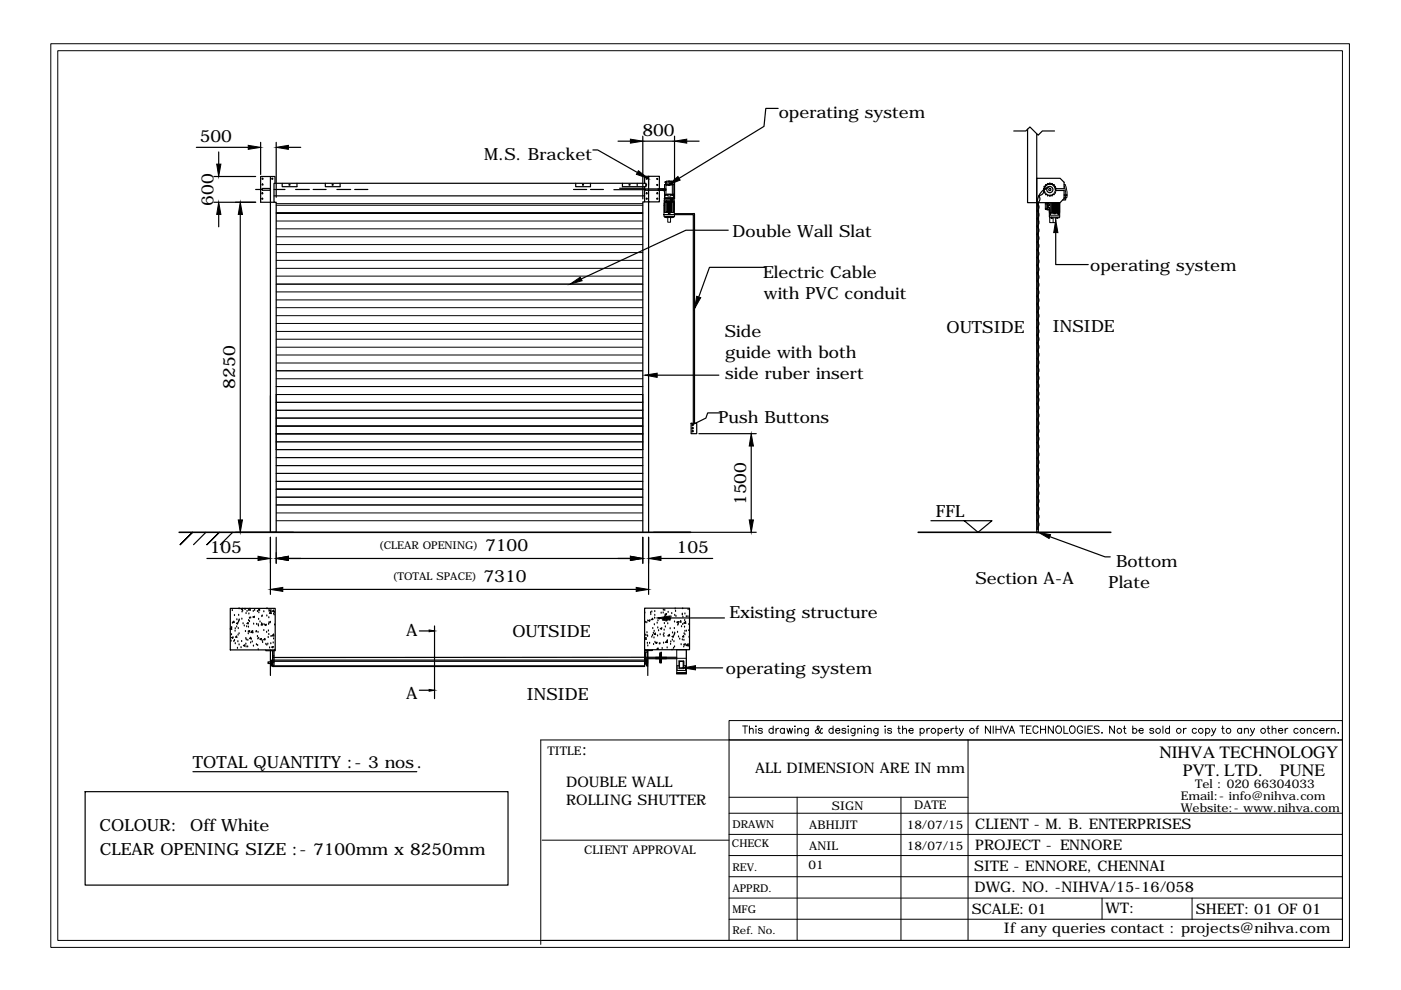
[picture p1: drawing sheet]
<svg xmlns="http://www.w3.org/2000/svg" width="297mm" height="210mm" viewBox="0 0 297 210" stroke-linecap="round" stroke-linejoin="round" font-family="sans-serif">
<!-- layer: 0 -->
<g fill="none" stroke="#000" stroke-width=".25">
<path d="M41.6 31.2h11M45.4 37.4h8.8M46.4 32.2v2.6M55.3 30.2v6.8M55.6 40h1.7v.3h-1.7zM57.3 37.4v75.5h1.3v-70h-.5v-4h78.9v.7h-5v-.7M58.3 38.9v-1.5h-3v5.5h2.8M58.6 30.2v11.6M59.8 38.9v.7h3.2v-.7M61.1 31.2h2.7M69 38.9v.7h3.1v-.7M122.1 38.9v.7h3.1v-.7"/>
<path d="M125.7 31.8h1l8.4 4.8M131 29.9h2.7M131.4 39.9h5.3M135.1 38.9v.5M136.3 28.9v13.3M136.3 29.9h6.7M136.7 38.9v-1.5h.8v1.9M136.7 39.6v3.2M137 39.1l.1 .1-.1 .1M143 28.9v13.3M145.6 29.9h2.6M165 23h-2.6l-.4 3.8-18 11"/>
<path d="M214.9 27.8h2.6l.9-.9 1.7 1.8 .9-.9h2.6M217.9 27.4v15.6h1.9v-14.6M221.3 40h.1M221.4 39.5l.1 .3-.2 .1M221.7 39.2v.3h-.2M221.8 39.2h-.1M222.1 38.9l-.1 .3-.3-.1M222.1 38.9h.1M222.2 38.9l.2 .2 .2-.3 .2 .3 .3-.2M222.2 39.6l-.4 .4-.5 .2a1.04 1.04 0 0 1-1 1.2M222.6 39.5a3.7 3.7 0 0 0-2.7 3.5v69.2M223.1 38.9l.1 .3 .2-.1"/>
<path d="M223.5 39.2h.1M223.5 39.2v.3h.3M223.8 39.6l-.1 .2 .2 .1M223.9 40l-.2 .2 .2 .2M45.4 42.9h8.8M46.4 45.5v2.6M50.9 45.5v64.7M54.2 40.2h1.4M58.1 40.2h2.3M58.1 41.5h78.6M62.7 40.2h2.9M66.4 40.2h2.7"/>
<path d="M71.4 40.2h3M75.2 40.2h2.8M121.6 40.2h2.8M125.2 40.2h2.7M130.1 40.2h6.6M139.5 40h1.7v.3h-1.7M140.6 40.1l.5 .1zM140.6 40h-3.9v.3h3.9M140.6 40.2v.3M143 45.3h4.1M143 45.5h3.9M146.8 45.5l.2 .1v44.1"/>
<path d="M147.1 45.3l.1 .1v44.3M154.4 48.8h-9l-22.2 10.3M162.2 56.7h-11.8l-2.3 6.3M219.8 43v69.9h.3v-69.9M219.9 48a1.07 1.07 0 0 1 0 1.7 1.07 1.07 0 0 1 0 1.6 1.04 1.04 0 0 1 0 1.6 1.07 1.07 0 0 1 0 1.7M219.9 54.6a1.04 1.04 0 0 1 0 1.6M219.9 56.3a1.04 1.04 0 0 1 0 1.6M219.9 57.9a1.04 1.04 0 0 1 0 1.6M219.9 59.6a1.04 1.04 0 0 1 0 1.6M219.9 44.7a1.04 1.04 0 0 1 0 1.6M219.9 46.4a1.04 1.04 0 0 1 0 1.6M219.9 43.1h.1"/>
<path d="M220 43v.7M220.2 43.7v3.3M220.3 41.5a1.04 1.04 0 0 1-.4 1.6 1.02 1.02 0 0 1 0 1.6M221.2 40l.2 .2-.2 .2M221.3 40.5l.2 .1-.1 .2M221.3 40.4v.1M221.5 40.9l.2 .1v.3l.3-.1 .1 .3M222.1 41.5h.1M223 41.5l-.2-.1-.2 .2-.2-.2-.2 .1M223 41.5h.1M223.4 41.3l-.2-.1-.1 .3M223.5 41.2v.1"/>
<path d="M223.8 40.9l-.3 .1v.2M223.8 40.9h.1M223.8 40.2a1.21 1.21 0 0 0-1.2-1.2 1.21 1.21 0 0 0-1.2 1.2M223.8 40.4h1.8v1.7l-.8 .9h-5M223.8 49.3v6.8h6.9M223.9 40.5l-.2 .1 .1 .2M223.9 40h1.7v-1.3l-.8-.9h-5v5.2M139.3 79.5h13.1M219.9 61.2a1.04 1.04 0 0 1 0 1.6 1.07 1.07 0 0 1 0 1.7M219.9 64.5a1.04 1.04 0 0 1 0 1.6M219.9 66.1a1.04 1.04 0 0 1 0 1.7M219.9 67.8a1.04 1.04 0 0 1 0 1.6 1.07 1.07 0 0 1 0 1.7 1.07 1.07 0 0 1 0 1.6 1.07 1.07 0 0 1 0 1.7"/>
<path d="M219.9 74.4a1.04 1.04 0 0 1 0 1.6M219.9 76a1.04 1.04 0 0 1 0 1.7M219.9 77.7a1.04 1.04 0 0 1 0 1.6M219.9 79.3a1.04 1.04 0 0 1 0 1.7 1.07 1.07 0 0 1 0 1.6 1.07 1.07 0 0 1 0 1.7M57.3 83.9v29M58.6 83.7v11.6M136.3 83.7v11.6M146.5 89.7h1.2v2.2h-1.2zM148.2 91.9h12.1M152.7 87.5h-2.7l-.3 1.1-2.8 1.4M159.3 94.6v15.6M219.9 84a1.04 1.04 0 0 1 0 1.6 1.07 1.07 0 0 1 0 1.6 1.07 1.07 0 0 1 0 1.7 1.07 1.07 0 0 1 0 1.6"/>
<path d="M219.9 90.6a1.04 1.04 0 0 1 0 1.6M219.9 92.2a1.04 1.04 0 0 1 0 1.6M219.9 93.9a1.04 1.04 0 0 1 0 1.6 1.07 1.07 0 0 1 0 1.6 1.07 1.07 0 0 1 0 1.7 1.07 1.07 0 0 1 0 1.6M38.2 115.5l2.6-2.6-2.6 2.6M43.7 112.9l-2.7 2.6M43.9 115.5l2.6-2.6-2.6 2.6M43.9 118.4h10.8M49.3 112.9l-2.6 2.6M49.9 112.9h12.3M57.3 113.9v12.1M58.6 113.9v5.5M61.1 118.4h72.6"/>
<path d="M136.3 112.9v-70.1h3.5v-5.4h-2.3v75.5M136.3 113.9v5.5M137.5 113.9v12.1M138.6 112.9h21.7M140.1 118.4h11M197.4 110.4h12.9l-2.9 2.5-3-2.5M219.8 112.2h.3M219.9 100.5a1.04 1.04 0 0 1 0 1.6M219.9 102.1a1.04 1.04 0 0 1 0 1.6M219.9 103.8a1.04 1.04 0 0 1 0 1.6M219.9 105.4a1.04 1.04 0 0 1 0 1.6 1.07 1.07 0 0 1 0 1.7 1.07 1.07 0 0 1 0 1.6 1.07 1.07 0 0 1 0 1.7M222.6 113.8l11.7 4.3h1.1"/>
<path d="M48.8 129h9.5v8.8h-9.5zM48.8 133.3l.3-.2v.3h-.3M49 135.9h.1M49.1 134.6h.1M49.1 133.1h.1M49.2 129.5h.1M49.3 132.1h.1M49.4 132l.2-.3v.3zM49.4 135l-.1 .3-.2-.1 .3-.1M49.6 136h.1M49.7 135.8h.1M49.7 130.5h.1"/>
<path d="M49.8 133.8h.1M49.9 133.3h.1M49.9 136.5h.1M50.1 134.9l.1 .2h-.2zM50.1 132.2l.3-.2-.1 .3zM50.2 132.9h.1M50.2 131.4h.1M50.3 137.5h.1M50.4 136.1h.1M50.5 134.7h.1M50.5 133.3h.1M50.6 131.9h.1"/>
<path d="M50.6 130.5h.1M50.6 131.7h.1M50.7 129.1h.1M50.7 134.4h.1M50.7 136.7h.1M50.7 131.4h.1M51.1 137.3h.1M51.2 129.1l.2-.1v.2zM51.2 136h.1M51.3 131.3h.1M51.3 129.8h.1M51.4 129.5h.1"/>
<path d="M51.5 132.2h.1M51.6 136.9l.3-.2-.1 .3zM51.8 132.7h.1M51.8 129l.2 .1v-.1M52 133.9h.1M52.1 135.4h.1M52.1 136.6h.1M52.2 137.2h.1M52.2 130.1h.1M52.2 135.7h.1M52.3 132.9h.1M52.4 129.6h.1"/>
<path d="M52.4 132.2l.2-.2v.2zM52.5 137.2h.1M52.5 135.8h.1M52.6 134.4h.1M52.6 133.8l.3-.1-.1 .3zM52.7 133h.1M52.7 131.6h.1M52.8 130.2h.1M52.9 131.1h.1M52.9 131.8h.1M53 129l-.3 .3 .4 .1-.1-.4M53.1 136.3h.1"/>
<path d="M53.1 131h.1M53.1 135.1l.1 .3h-.3zM53.2 134.1l.4-.4v.5zM53.3 135.6h.1M53.3 134h.1M53.5 136.1h.1M53.7 130.8l.2-.1v.2zM53.7 129.6h.1M53.7 137h.1M53.8 132.3h.1M54 129.4h.1M54.3 134h.1"/>
<path d="M54.4 133.9h.1M54.4 136.7h.1M54.4 132.4h.1M54.6 135h.1M54.6 129.7h.1M54.6 136.9h.1M54.7 135.5h.1M54.7 134.1h.1M54.8 137.8h.1M54.8 132.5h.1M54.8 132.7h.1M54.8 129.3l.2-.2v.3z"/>
<path d="M54.8 131.3h.1M54.8 135.3h.1M54.9 129.9h.1M55.1 131.9h.1M55.1 135.5l.3-.1-.1 .2zM55.5 132.2h.1M55.5 130.7h.1M55.6 132.2v.3h-.2zM55.6 135.9h.1M55.6 130.6h.1M55.7 136.2h.1M55.9 133.7h.1"/>
<path d="M55.9 129.7h.1M56 132.4h.1M56.1 135.4l.1 .2h-.3zM56.1 132.5l.3-.1v.2zM56.4 137.8v.2h1.9v-.2M56.4 136.6h.1M56.5 134.1h.1M56.6 130.6h.1M56.6 136.8h.1M56.6 129.1h.1M56.8 136.6h.1M56.9 135.2h.1"/>
<path d="M56.9 133.8h.1M57 132.4h.1M57 131h.1M57 134.5h.1M57 129.6h.1M57 132h.1M57 129.2h.1M57.1 130l.4-.3v.4zM57.2 137.4h.1M57.2 129.5l.3-.2-.1 .3zM57.2 132.1h.1M57.3 132h.1"/>
<path d="M57.3 137.8v5.4M57.4 136.5h.1M57.5 135h.1M57.6 137.2l.3-.1-.1 .2zM57.7 134.8l.3-.3 .1 .3zM57.8 138v3.3h.3v-3.3M57.8 139.1h.3M57.9 136.3h.1M58 129.4l.1 .2h-.3zM58 135.5h.1M58 130.2h.1M58.1 130.4h.1"/>
<path d="M58.2 129.8h.1M58.2 132.5h.1M60 125h74.9M88.9 133.8h2.1M92.1 132.7v15.4M136.7 140h-79.1v1.2h.2M136.7 137.8v3.5h-78.7M136.7 128.9h9.5v8.9h-9.5zM136.7 139.4h-78.9M136.7 135.5l.3-.3v.4l-.3-.1M136.7 134.5h.1l-.1 .2M136.7 130h.1"/>
<path d="M136.9 132h.1M137.1 132h.1M137.2 134.2h.1M137.2 134.7h.1M137.3 136.4h.1M137.3 137.9v3.3a.58 .58 0 0 1-.3-.8l-.1-.1 .3-.6v-1.5h-.4l.1 2.1M137.3 134.9h.1M137.3 136.9h.1M137.3 131.7h.1M137.3 137.8v5.4M137.5 131.6l.3-.2-.1 .3zM137.7 136.4h.1"/>
<path d="M137.9 129.9h.1M138 130.3h.1M138.2 135.1h.1M138.2 129.8h.1M138.3 137.8v.1h-1.6M138.4 134.7h.1M138.4 131.1v.3h-.3zM138.4 133.3h.1M138.5 134.3h.1M138.6 136.7h.1M138.7 135.3h.1M138.7 133.9h.1"/>
<path d="M138.7 132.5h.1M138.8 131.1h.1M138.8 129.7h.1M138.8 130.5h.1M138.9 136.2h.1M139 134.5l-.1-.3-.2 .3h.3M139 136.3l.3-.1-.1 .2zM139.3 137.6l.2-.2v.3zM139.3 132.1h.1M139.4 134.8h.1M139.5 133.1h.1M139.5 131.6h.1"/>
<path d="M139.6 133.7h.1M139.8 136.5h.1M139.8 131.2h.1M139.9 139.7h-3.2v-.3h3.2v1.1h.3v-1.1h1.1v.3h-1.1M139.9 136.5h.1M139.9 139.1h.3M139.9 139.9h.3M139.9 138.6h.3M139.9 138.8h.3M139.9 139h.3M139.9 139.3h.3M139.9 139.4h.3"/>
<path d="M139.9 139.6h.3M139.9 139.8h.3M139.9 138.9h.3M139.9 139.5h.3M139.9 139.7h.3M140 138.5l-.1 1.2M140 138.5h.1M140 134.6h.1M140 138.5h.2M140 133.3l.3-.2-.1 .3zM140.2 130h.1M140.2 138.5h.1"/>
<path d="M140.2 138.5v1.2M140.4 137.5h.1M140.6 131.5h.1M140.6 131.4l.3-.3v.4zM140.6 130h.1M140.6 134.7h.1M140.6 129.4h.1M140.7 136.4h.1M140.8 135h.1M140.8 134.4h.1M140.8 133.6h.1M140.9 132.2h.1"/>
<path d="M140.9 130.8h.1M140.9 129.4h.1M141.1 132.9h.1M141.1 130.6h.1M141.1 136.2l.3-.4 .1 .4zM141.3 130.1l-.3 .1 .2 .2M141.3 130.1l-.1 .2M141.4 131.4v.2h-.2zM141.4 137.4h.1M141.5 135.8h.1M141.6 132.2h.1M141.7 129.8h.1"/>
<path d="M141.7 134.9h.1M141.9 134.5l.1 .3-.3-.1 .2-.2M142 131h11.6M142.1 133.3h.1M142.2 131.3h.1M142.2 136.6h.1M142.2 136.1h.1M142.3 130.8h.1M142.4 130.1h.1M142.4 137.8h.1M142.5 135l.3-.2-.1 .3zM142.6 135.7h.1"/>
<path d="M142.6 134.2h.1M142.8 137.5h.1M142.9 136.1h.1M142.9 134.7h.1M143 133.3h.1M143 131.9h.1M143 137.2h.1M143 134.5h.1M143.1 130.5h.1M143.1 134.2h.1M143.1 129.1h.1M143.2 129.6h.1"/>
<path d="M143.3 130.7h.1M143.5 139.4h-4.5v.3h4.5M143.5 137.8h2M143.5 131.9l.3-.1-.1 .2zM143.7 134.1h.1M143.7 132.5h.1M143.8 132.3h.1M143.9 135h.1M144.1 135.5h.1M144.3 131.6l.1 .3h-.2zM144.4 136.7h.1M144.5 132.9h.1"/>
<path d="M144.7 130.2h.1M144.7 135.7h.1M144.7 130.4h.1M144.7 128.9h.1M144.7 135l.2-.2 .1 .2zM144.8 132.4h.1M144.8 130.9h.1M145 137.2h.1M145 135.8h.1M145 132.1l.3-.3 .1 .4zM145 136.6l.3-.1-.1 .3zM145 134.4h.1"/>
<path d="M145.1 133h.1M145.2 131.6h.1M145.2 130.2h.1M145.2 133.9h.1M145.2 134.6h.1M145.5 130.8h.1M145.5 133.8h.1M145.6 136.9l.3-.4v.4zM145.6 136.8h.1M145.9 130.8h.1M145.9 129.2h.1M146.1 132.4h.1"/>
<path d="M146.1 135.1h.1M146.2 133.5l-.2 .1 .2 .1M57.3 140.3h-.5v.4h.5M57.3 140.2h.3M57.3 140.8h.3M57.8 140.4h.3M57.8 140.2h.3M58 141.3h.1M58.1 140.2h78.6M58.1 141.2h78.6M88.9 146.3h2.1M137 140.3h.2l-.1 .6z"/>
<path d="M139.9 140.4h.3M139.9 140.1h.3M139.9 140.3h.3M139.9 140.5h.3M147.5 141.6h5.7M18 167.9h89.7v19.8h-89.7zM40.9 163.6h47.5"/>
<circle cx="55.7" cy="39.1" r=".11"/>
<circle cx="55.7" cy="37.9" r=".11"/>
<circle cx="57.7" cy="37.9" r=".11"/>
<circle cx="61.4" cy="39.2" r=".11"/>
<circle cx="70.5" cy="39.2" r=".11"/>
<circle cx="123.6" cy="39.2" r=".11"/>
<circle cx="133.5" cy="39.2" r=".11"/>
<circle cx="137.1" cy="37.9" r=".11"/>
<circle cx="139.4" cy="38" r=".11"/>
<circle cx="139.4" cy="39.2" r=".11"/>
<circle cx="55.6" cy="41" r=".11"/>
<circle cx="55.6" cy="42.1" r=".11"/>
<circle cx="137.1" cy="41" r=".11"/>
<circle cx="137.1" cy="42.1" r=".11"/>
<circle cx="139.4" cy="41" r=".11"/>
<circle cx="139.4" cy="42.1" r=".11"/>
<circle cx="222.6" cy="40.2" r=".66"/>
<circle cx="222.6" cy="40.2" r=".23"/>
<circle cx="146.8" cy="90.8" r=".15"/>
<circle cx="146.8" cy="91.4" r=".15"/>
<circle cx="146.8" cy="90.1" r=".15"/>
</g>
<g fill="none" stroke="#000" stroke-width=".21">
<path d="M10.8 9.3h275.3v191.6h-275.3zM12.2 10.8h272.4v188.6h-272.4zM140.9 39.2h.8h-.5v2h1.4v-2h-.6h.4v-.2h-1.1v.2h.4v.1M141.1 38.5l1.3-.1 .3 .1v.2l-.3-.1-1.3 .1zM141.1 38.5l-.1 .2h.2M141.1 38.7v.3h1.5v-.3M141.2 38.7v.3M141.4 38.6l-.3 .1M141.7 38.5h.1zM141.7 39.3h.3M141.8 38.4h.2v.2h-.2zM142 39.3h.1"/>
<path d="M142 38.5h.2zM142.4 38.6l.3 .1M142.6 38.7v.3M142.7 38.5l.1 .2h-.2M142.8 39.1h.1M142.8 39.2h-.8v.1M142.9 39.1h-2M142.9 39.2v2h-2M142.9 39.1v2.9h-2v-2.8v2M225.6 39.1h.2l.3 .9 .1 1.3M225.6 39.4l.3 1.9M58.6 43.2h77.7"/>
<path d="M58.6 45.2h77.7M58.6 43.5h77.7M58.6 58.5h77.7M58.6 56.9h77.7M58.6 55.2h77.7M58.6 53.6h77.7M58.6 51.9h77.7M58.6 50.2h77.7M58.6 48.5h77.7M58.6 46.9h77.7M136.3 45.2h-77.7h77.7M140.8 45h2.2v.5h-2.2h2.2v.4h-2.2z"/>
<path d="M140.8 42.6v.2h2.1v-.2M140.8 45h2.1M140.8 42.6h2.1M140.9 45.9h2v.2h-2zM140.9 41.2h.1M140.9 42.7h.3v.1h-.3zM140.9 42.7l.1 .1zM140.9 42.2l-.1 .4M141 43v1.9M141 42.9l-.1 .1v1.9l.1 .1M141 42.8v2.2l-.2-.1v-1.9l.2-.2M141 41.2l.2 .2-.2 .1"/>
<path d="M141.2 42.7v.1zM141.2 46.1h.2zM141.2 41.2h1.4M141.2 41.4h.4M141.2 42.6h1.3v.2h-1.3zM141.2 42.9h1.3v2h-1.3zM141.4 42.9l.1 2zM141.6 46.1h.6v1h-.6zM141.6 41.2h.7v.4h-.7zM141.7 42.9v2zM141.7 45h.3v.2h-.3zM141.7 45v.2z"/>
<path d="M141.8 42.9l.1 2zM142 45v.2zM142 42.9l.1 2zM142.1 42.2h-1.3v-.2h2.1v.2h-.3M142.1 42h.5v.2h-.5zM142.1 42l.1 .2zM142.1 42.2h.5v.2h-.5zM142.2 42.2h.4zM142.2 42.2v.2M142.2 42.5h.4M142.3 41.4h.3M142.3 42.9v2z"/>
<path d="M142.3 46.1h.3zM142.6 42v.2zM142.6 42.7h.3v.1h-.3zM142.6 42.7v.1zM142.6 42.2v.2M142.8 43v1.9M142.8 42.9l.1 .1v1.9l-.1 .1M142.8 42.8v2.2l.2-.1v-1.9l-.2-.2M142.8 42.7l.1 .1zM142.8 41.2h.1M142.8 41.2l-.2 .2 .2 .1v.4h-1.9v-.4h.1M142.9 42.2v.4"/>
<path d="M221.6 44.2v.2h.3M221.6 43.3h.3M221.9 43.1h-.3v1.1h.3M222.1 43v1.5M222.3 43v.2M222.3 43.7v.2M222.3 44.4v.1M222.4 44.5v.5l.3 .1M222.5 45.2h2.2M222.5 45.1v.5M222.5 44.5v.5l.2 .1M222.6 46v.2h2v-.2"/>
<path d="M222.6 46.2v1h.7M222.6 45.2h.1v.1h-.1zM222.6 45l2.1 .1M222.6 45.3l.2 .1zM222.6 45.4l.1 .2zM222.7 45l-.1-.5h-.7v-1.5h2.8v2.6h-2.2v.4h2.2v-.4M222.7 43v2.1M222.9 46.2h.2v.1h-.2zM223 46.2h.1M223 43v2.1M223.1 43v2.1M223.2 43v2.1"/>
<path d="M223.3 46.2v1h.5v-1M223.4 44.6v.5v-.5M223.4 43v.4M223.4 43.5v1M223.4 45.2h.4v.1h-.4zM223.6 43v2.1M223.7 43v2.1M223.8 43v2.1M224 45.1h.1M224 43v2M224 46.2l.3 .1zM224.2 43v2.1v-2.1"/>
<path d="M224.2 45.2h.4v.1h-.4zM224.3 45.3l.3 .1zM224.3 43v2.1M224.4 45.4l.1 .1zM224.4 43v2.1M224.5 43.1v1.9M224.5 43l.1 .1v1.9l-.1 .1M224.5 43l.2 .1v1.9l-.2 .1M224.5 43v2.1M225.6 41.3h.6v.2h-.6M225.9 42v.2h-.4M225.9 42.2v.2h-.6"/>
<path d="M225.9 41.5v.4M226.1 41.9l-.5 .1M226.2 41.5v.4h-.6M58.6 75.3h77.7M58.6 73.6h77.7M58.6 71.9h77.7M58.6 70.3h77.7M58.6 68.6h77.7M58.6 66.9h77.7M58.6 65.2h77.7M58.6 63.6h77.7M58.6 61.9h77.7"/>
<path d="M58.6 60.2h77.7M58.6 78.6h77.7M58.6 77h77.7M58.6 98.7h77.7M58.6 97h77.7M58.6 95.3h77.7M58.6 93.7h77.7M58.6 92h77.7M58.6 90.3h77.7M58.6 88.6h77.7M58.6 87h77.7M58.6 85.3h77.7"/>
<path d="M58.6 83.7h77.7M58.6 82h77.7M58.6 80.3h77.7M58.6 110.4h77.7M58.6 108.8h77.7M58.6 107.1h77.7M58.6 105.4h77.7M58.6 103.7h77.7M58.6 102.1h77.7M58.6 100.4h77.7M154.6 152.8h130v4.1h-130zM154.6 156.9v42.5"/>
<path d="M157.5 153.9h1M158 153.9v1.6M158.9 154.7l.3-.3 .4 .1 .1 1M158.9 153.9v1.6M160.2 154h.2zM160.3 154.5v1M161.6 154.6a.51 .51 0 0 0-.8 0l.3 .3 .5 .1v.2a.47 .47 0 0 1-.4 .3 .47 .47 0 0 1-.4-.3M163.9 154.6a.49 .49 0 0 0-.7 0 .49 .49 0 0 0 0 .7 .49 .49 0 0 0 .7-.1M163.9 153.9v1.6M164.5 154.4v1.1M165.1 154.4a.5 .5 0 0 0-.6 .5M166.3 154.6a.49 .49 0 0 0-.7 0 .49 .49 0 0 0 0 .7 .49 .49 0 0 0 .7-.1"/>
<path d="M166.3 154.4v1.1M166.8 154.4l.3 1.1 .3-1.1 .3 1.1 .3-1.1M168.5 153.9v.2zM168.5 154.5v1M169.1 154.7l.4-.3 .4 .1 .1 1M169.1 154.4v1.1M171.4 154.4v1.2a.38 .38 0 0 1-.2 .4 .38 .38 0 0 1-.5-.1M171.4 154.6a.49 .49 0 0 0-.7 0 .49 .49 0 0 0 0 .7 .49 .49 0 0 0 .7-.1M174.3 154.6v-.2l-.2 .1-.2 .5a.56 .56 0 0 1-.4 .5 .56 .56 0 0 1-.6-.3l.1-.4 .6-.4v-.4l-.1-.1-.3 .2 .3 .6 .5 .7 .3 .1v-.2M176.6 154.6a.49 .49 0 0 0-.7 0 .49 .49 0 0 0 0 .7 .49 .49 0 0 0 .7-.1M176.6 153.9v1.6M177.2 154.9h.9a.48 .48 0 0 0-.7-.4 .48 .48 0 0 0-.2 .7 .47 .47 0 0 0 .4 .3 .47 .47 0 0 0 .5-.3"/>
<path d="M179.3 154.6a.51 .51 0 0 0-.8 0l.2 .3 .6 .1v.2a.47 .47 0 0 1-.4 .3 .47 .47 0 0 1-.4-.3M179.8 154h.1zM179.8 154.5v1M181.3 154.4l-.1 1.4-.2 .2-.4-.1M181.3 154.6a.49 .49 0 0 0-.7 0 .49 .49 0 0 0 0 .7 .49 .49 0 0 0 .7-.1M181.9 154.7l.4-.3 .3 .1 .1 1M181.9 154.4v1.1M183.3 153.9v.2zM183.3 154.5v1M183.9 154.7l.3-.3 .4 .1 .1 1M183.9 154.4v1.1M186.2 154.4l-.1 1.4-.3 .2-.3-.1"/>
<path d="M186.2 154.6a.51 .51 0 0 0-.8 0 .51 .51 0 0 0 0 .7 .51 .51 0 0 0 .8-.1M187.6 154h.2zM187.7 154.5v1M189 154.6a.51 .51 0 0 0-.8 0l.2 .3 .5 .1 .1 .2a.47 .47 0 0 1-.4 .3 .47 .47 0 0 1-.4-.3M190.3 154.4h.6M190.6 153.9v1.3v.2l.3 .1M191.4 154.7l.3-.3 .4 .1 .1 1M191.4 153.9v1.6M192.7 154.9h.9v-.3a.5 .5 0 0 0-.8 0 .5 .5 0 0 0 .1 .7 .5 .5 0 0 0 .7-.1M195.1 154.6a.49 .49 0 0 1 .7 0 .49 .49 0 0 1 0 .7 .49 .49 0 0 1-.7-.1M195.1 154.4v1.6M196.5 154.4v1.1"/>
<path d="M197.1 154.4a.5 .5 0 0 0-.6 .5M198.9 154.6a.49 .49 0 0 1 .7 0 .49 .49 0 0 1 0 .7 .49 .49 0 0 1-.7-.1M198.9 154.4v1.6M200.3 154.9h.8v-.3a.49 .49 0 0 0-.7 0 .49 .49 0 0 0 0 .7 .49 .49 0 0 0 .7-.1M201.6 154.4v1.1M202.2 154.4l-.5 .2-.1 .3M202.5 154.4h.5M202.7 153.9v1.3l.1 .2 .3 .1M203.4 154.4l.4 1.1 .5-1.1M203.8 155.5l-.2 .4-.3 .1M205.2 156.9v42.5M206.9 154.4h.5"/>
<path d="M207.5 153.9l-.3 .1v.2v1.3M210 153.9v1.6l-1.1-1.6v1.6M210.6 153.9v1.6M211.2 153.9v1.6M211.2 154.6h1M212.2 153.9v1.6M212.6 153.9l.6 1.6 .6-1.6M213.9 155.5l.6-1.6 .6 1.6M214.2 154.9h.7M216.2 153.9h1.1M216.8 153.9v1.6M217.6 154.6h.6"/>
<path d="M218.6 153.9h-1v1.6h1M220.1 154.3a.57 .57 0 0 0-.7-.4 .57 .57 0 0 0-.4 .6v.4a.56 .56 0 0 0 .5 .6 .56 .56 0 0 0 .6-.4M220.6 154.6h1.1M220.6 153.9v1.6M221.7 153.9v1.6M223.3 153.9v1.6l-1-1.6v1.6M224.1 154a.75 .75 0 0 1 1 .7 .75 .75 0 0 1-1 .7l-.3-.5v-.4zM225.6 153.9v1.6h.9M227 154a.8 .8 0 0 1 1 .5 .8 .8 0 0 1-.5 1 .84 .84 0 0 1-.8-.6 .84 .84 0 0 1 .3-.9zM229.5 154.3a.57 .57 0 0 0-.7-.4 .57 .57 0 0 0-.4 .6v.4a.55 .55 0 0 0 .6 .6 .55 .55 0 0 0 .5-.6h-.3M230.1 153.9v1.6M230.6 154.6h.6"/>
<path d="M231.6 153.9h-1v1.6h1M233 154.1l-.3-.2-.6 .1-.1 .1 .1 .4 .9 .4v.3a.6 .6 0 0 1-1 0M233.6 155.4h.1zM236.3 153.9v1.6l-1-1.6v1.6M238.2 154.4h.5M238.4 153.9v1.3l.1 .2 .3 .1M240.2 154.6a.49 .49 0 0 1 .7 0 .49 .49 0 0 1 0 .7 .49 .49 0 0 1-.7-.1M240.2 153.9v1.6M241.5 154.9h.9l-.1-.3a.5 .5 0 0 0-.7 0 .5 .5 0 0 0 .1 .7 .5 .5 0 0 0 .7-.1M244.6 154.6a.51 .51 0 0 0-.8 0l.2 .3 .5 .1 .1 .2a.47 .47 0 0 1-.4 .3 .47 .47 0 0 1-.4-.3M246.6 153.9v1.6M248 154.6a.49 .49 0 0 0-.8 0 .49 .49 0 0 0 0 .7 .49 .49 0 0 0 .8-.1"/>
<path d="M248 153.9v1.6M250.9 154.4v1.1M251.5 154.4a.5 .5 0 0 0-.6 .5M253.7 154.6a.49 .49 0 0 0-.8 0 .49 .49 0 0 0 0 .7 .49 .49 0 0 0 .8-.1M255.6 154.6a.49 .49 0 0 1 .8 0 .49 .49 0 0 1 0 .7 .49 .49 0 0 1-.8-.1M255.6 154.4v1.6M256.9 154.4l.4 1.1 .5-1.1M257.3 155.5l-.1 .3-.4 .2M259 154.4h.5M259.2 153.9v1.3l.1 .2 .3 .1M263.2 154.6a.49 .49 0 0 0-.7 0 .49 .49 0 0 0 0 .7 .49 .49 0 0 0 .7-.1M263.2 154.4v1.1"/>
<path d="M263.8 154.7l.2-.2a.38 .38 0 0 1 .7 .2v.8M263.8 154.4v1.1M265.1 154.4l.5 1.1 .4-1.1M265.6 155.5l-.3 .4-.3 .1M268.7 154.4h.5M268.9 153.9v1.3l.1 .2 .3 .1M269.7 154.7l.4-.3 .4 .1v1M269.7 153.9v1.6M271.1 154.9h.9a.46 .46 0 0 0-.6-.5 .46 .46 0 0 0-.3 .6 .47 .47 0 0 0 .3 .5 .47 .47 0 0 0 .6-.3M272.5 154.4v1.1M273.1 154.4l-.5 .2-.1 .3M275.2 154.6a.49 .49 0 0 0-.7 0 .49 .49 0 0 0 0 .7 .49 .49 0 0 0 .7-.1"/>
<path d="M277.2 154.7l.4-.3 .3 .1 .1 1M277.2 154.4v1.1M279.4 154.6a.51 .51 0 0 0-.7 0 .51 .51 0 0 0 0 .7 .51 .51 0 0 0 .7-.1M279.8 154.9h.9v-.3a.5 .5 0 0 0-.7 0 .5 .5 0 0 0 0 .7 .5 .5 0 0 0 .7-.1M281.3 154.4v1.1M281.9 154.4a.5 .5 0 0 0-.6 .5M282.3 154.7l.3-.3 .4 .1 .1 1M282.3 154.4v1.1M283.6 155.4h.2zM284.6 156.9v42.5M284.6 156.9h-169.9v43.3M114.9 178.1h39.7"/>
<path d="M154.6 176.9h130M154.6 172.4h130M154.6 169h50.6M169 169v30.4M191 169v30.4M114.9 199.4h169.7M154.6 185.9h130M154.6 181.4h130M154.6 190.4h130M154.6 194.9h130M233.7 190.4v4.5M252.7 190.4v4.5"/>
<circle cx="141.9" cy="39.2" r=".06"/>
<circle cx="141.9" cy="39.2" r=".02"/>
<circle cx="141.9" cy="38.5" r=".06"/>
<circle cx="141" cy="41.4" r=".11"/>
<circle cx="141" cy="41.4" r=".02"/>
<circle cx="142.7" cy="41.4" r=".11"/>
<circle cx="142.7" cy="41.4" r=".02"/>
<circle cx="222.3" cy="43.4" r=".19"/>
<circle cx="222.3" cy="44.2" r=".19"/>
<circle cx="222.3" cy="44.2" r=".23"/>
<circle cx="223.3" cy="43.5" r=".06"/>
<circle cx="223.3" cy="44.5" r=".06"/>
<circle cx="224" cy="45" r=".06"/>
<circle cx="197.9" cy="154.9" r=".51"/>
<circle cx="206.1" cy="154.9" r=".51"/>
<circle cx="237.3" cy="154.9" r=".51"/>
<circle cx="245.5" cy="154.9" r=".52"/>
<circle cx="249.9" cy="154.9" r=".51"/>
<circle cx="254.6" cy="154.9" r=".51"/>
<circle cx="260.5" cy="154.9" r=".51"/>
<circle cx="267.8" cy="154.9" r=".52"/>
<circle cx="276.2" cy="154.9" r=".52"/>
</g>
<g fill="#000" stroke="#000" stroke-width=".21">
<path d="M45.9 34.8h.9l-.4 2.6zM52.6 30.8l2.7 .4-2.7 .5zM58.6 31.2l2.5-.4v.9zM133.7 29.5l2.6 .4-2.6 .5zM135.4 36.2l2 1.6-2.5-.8zM141.7 39.2l2-1.8 .5 .8zM143 29.9l2.6-.4v.9zM46.4 42.9l.4 2.6h-.9zM50.9 42.9l.5 2.6h-.9zM120.9 60.2l2.1-1.4 .4 .7zM223.8 46.7l.5 2.6h-.9zM147.7 62.8l.9 .3-1.4 2.3z"/>
<path d="M136.7 79.5l2.6-.4v.9zM159.3 91.9l.4 2.7h-.9zM50.5 110.2h.9l-.5 2.7zM54.7 117.9l2.6 .5-2.6 .4zM58.6 118.4l2.5-.5v.9zM133.7 117.9l2.6 .5-2.6 .4zM137.5 118.4l2.6-.5v.9zM158.8 110.2h.9l-.4 2.7zM220.1 112.9l2.6 .5-.3 .8zM57.3 125l2.7-.5v.9zM91 133.6l1.1 .2-1.1 .1zM134.9 124.5l2.6 .5-2.6 .4z"/>
<path d="M139.4 131l2.6-.4v.9zM91 146.2l1.1 .1-1.1 .3zM144.8 141.6l2.7-.5v.9z"/>
</g>
<path d="M38 112.9h108.4M194.7 112.9h40.8" fill="none" stroke="#000" stroke-width=".34"/>
<!-- layer: WALL -->
<path d="M143.5 137.8v5.1h2v-5.1v5.1M143.5 139.6h2M143.5 142.8h2M143.5 142.7h2M143.5 142.6h2M143.9 140.1h1.1v1.7h-1.1zM143.9 141.1h-.3v1.1h1.7v-1.1h-.3M144.1 140.3h.7v1.3h-.7zM145 140.1v1.7" fill="none" stroke="#000" stroke-width=".21"/>
<g font-size="3.7">
<text x="245.8" y="160.7">NIHVA TECHNOLOGY</text>
<text x="250.8" y="164.5">PVT. LTD.</text>
<text x="271.3" y="164.5">PUNE</text>
</g>
<g font-size="3.6">
<text x="136.2" y="28.8">800</text>
<text x="165.1" y="25.1">operating system</text>
<text x="42.3" y="30.1">500</text>
<text x="102.7" y="34">M.S. Bracket</text>
<text x="45.3" y="43.6" transform="rotate(-90 45.3 43.6)">600</text>
<text x="155.3" y="50.3">Double Wall Slat</text>
<text x="161.8" y="58.9">Electric Cable</text>
<text x="231.2" y="57.4">operating system</text>
<text x="162" y="63.3">with PVC conduit</text>
<text x="153.7" y="71.5">Side</text>
<text x="200.7" y="70.6">OUTSIDE</text>
<text x="223.2" y="70.5">INSIDE</text>
<text x="153.7" y="76">guide with both</text>
<text x="49.8" y="82.4" transform="rotate(-90 49.8 82.4)">8250</text>
<text x="153.7" y="80.4">side ruber insert</text>
<text x="152.3" y="89.7">Push Buttons</text>
<text x="158.2" y="107.1" transform="rotate(-90 158.2 107.1)">1500</text>
<text x="198.4" y="109.6">FFL</text>
<text x="44.5" y="117.3">105</text>
<text x="102.8" y="116.8">7100</text>
<text x="143.4" y="117.3">105</text>
<text x="102.5" y="123.4">7310</text>
<text x="206.8" y="123.8">Section A-A</text>
<text x="235" y="124.6">Plate</text>
<text x="236.6" y="120.1">Bottom</text>
<text x="154.7" y="131">Existing structure</text>
<text x="86.1" y="134.9">A</text>
<text x="108.6" y="135">OUTSIDE</text>
<text x="153.9" y="142.8">operating system</text>
<text x="86.1" y="148.1">A</text>
<text x="111.7" y="148.4">INSIDE</text>
<text x="40.9" y="162.9">TOTAL QUANTITY :- 3 nos.</text>
<text x="21.1" y="176.1">COLOUR:</text>
<text x="40.3" y="176.1">Off White</text>
<text x="21.1" y="181.2">CLEAR OPENING SIZE :- 7100mm x 8250mm</text>
</g>
<text font-size="3.4" x="123.4" y="160.1">:</text>
<g font-size="3.1">
<text x="120" y="166.8">DOUBLE WALL</text>
<text x="160.1" y="163.9">ALL DIMENSION ARE IN mm</text>
<text x="120" y="170.6">ROLLING SHUTTER</text>
<text x="206.8" y="175.9">CLIENT - M. B. ENTERPRISES</text>
<text x="206.5" y="184.7">SITE - ENNORE, CHENNAI</text>
<text x="206.8" y="180.3">PROJECT - ENNORE</text>
<text x="206.6" y="189.2">DWG. NO. -NIHVA/15-16/058</text>
<text x="206.1" y="193.7">SCALE:01</text>
<text x="212.9" y="197.9">If any queries contact : projects@nihva.com</text>
<text x="234.4" y="193.7">WT:</text>
<text x="253.5" y="193.7">SHEET: 01 OF 01</text>
</g>
<g font-size="2.5">
<text x="116" y="160.1">TITLE</text>
<text x="253.4" y="167.1">Tel : 020 66304033</text>
<text x="176.4" y="171.7">SIGN</text>
<text x="193.8" y="171.5">DATE</text>
<text x="250.3" y="172.2">Website:- www.nihva.com</text>
<text x="250.4" y="169.7">Email:- info@nihva.com</text>
<text x="171.6" y="175.7">ABHIJIT</text>
<text x="192.2" y="175.7">18/07/15</text>
<text x="123.9" y="181.1">CLIENT APPROVAL</text>
<text x="171.4" y="184.2">01</text>
<text x="171.6" y="180.2">ANIL</text>
<text x="192.2" y="180.2">18/07/15</text>
</g>
<g font-size="2.3">
<text x="80.3" y="116.4">(CLEAR OPENING)</text>
<text x="83.2" y="123">(TOTAL SPACE)</text>
<text x="155.2" y="179.6">CHECK</text>
<text x="155.3" y="175.6">DRAWN</text>
<text x="155.3" y="184.6">REV.</text>
<text x="155.3" y="189.1">APPRD.</text>
<text x="155.3" y="193.6">MFG</text>
<text x="155.3" y="198.1">Ref. No.</text>
</g>
</svg>
